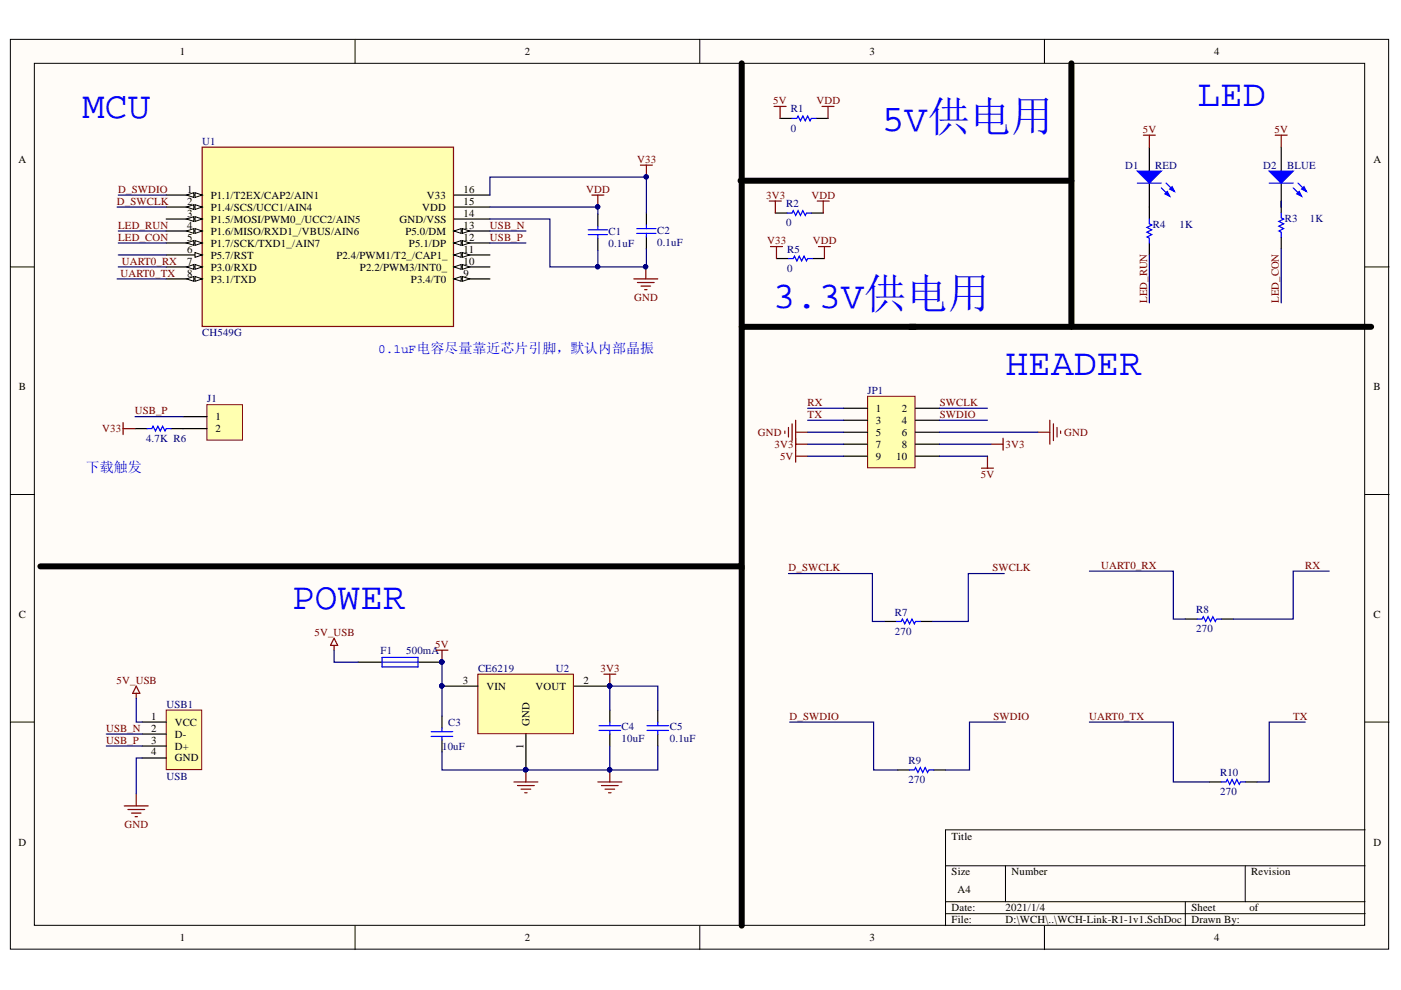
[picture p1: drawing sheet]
<svg xmlns="http://www.w3.org/2000/svg" width="297mm" height="210mm" viewBox="0 0 297 210" stroke-linecap="round" stroke-linejoin="round" font-family="sans-serif">
<g fill="#fffcf8" stroke="#000" stroke-width=".21">
<path d="M2.2 8.3h292.2v192.9h-292.2z"/>
<path d="M7.3 13.4h282v182.8h-282z"/>
</g>
<g fill="none" stroke="#000" stroke-width=".21">
<path d="M75.3 8.3v5.1M148.4 8.3v5.1M221.4 8.3v5.1M2.2 56.6h5.1M289.4 56.6h5.1M2.2 104.8h5.1M289.4 104.8h5.1M2.2 153.1h5.1M289.4 153.1h5.1M289.4 176h-88.9v20.3M75.3 196.3v5M148.4 196.3v5"/>
<path d="M200.5 183.6h88.9M200.5 191.2h88.9M200.5 193.7h88.9M213.2 183.6v7.6M221.4 196.3v5M251.3 191.2v5.1M264 183.6v7.6"/>
</g>
<path d="M271.6 31.2v5.1M271.6 38.8v5.1M126.8 45.4v2.6M126.8 50.5v2.5M137 45.2v2.5M137 50.2v2.6" fill="none" stroke="#000" stroke-width=".25"/>
<path d="M124.7 49.7h4.1M124.7 48.7h4.1M126.8 48v.7M126.8 49.7v.8M135 49.5h4.1M135 48.5h4.1M137 47.7v.8M137 49.5v.7" fill="none" stroke="#00f" stroke-width=".25"/>
<path d="M134.4 59.1h5.1M135.1 59.9h3.6M136.9 56.6v2.5M135.9 60.7h2M136.7 61.4h.5" fill="none" stroke="#800000" stroke-width=".25"/>
<circle cx="136.9" cy="56.5" r=".46" fill="#000080" stroke="#000080" stroke-width=".21"/>
<path d="M157.3 13.4v106.7h-148.7M157.3 69.3h133.4M157.3 120.1v76.2" fill="none" stroke="#000" stroke-width="1.3"/>
<path d="M269.1 36.3h5.1l-2.6 2.5z" fill="#00f"/>
<path d="M269.1 36.3h5.1l-2.6 2.5zM274.2 39.8l1.8 1.8M275.2 38.8l1.8 1.8" fill="none" stroke="#00f" stroke-width=".25"/>
<path d="M274.9 41.1l.6-.5 .5 1z" fill="#00f"/>
<path d="M274.9 41.1l.6-.5 .5 1z" fill="none" stroke="#00f" stroke-width=".25"/>
<path d="M276 40.1l.5-.5 .5 1z" fill="#00f"/>
<path d="M269.1 38.8h5.1M243.7 46.4v1.1l.5 .2-1 .5 1 .5-1 .5 1 .5-1 .5 .5 .3v1M271.6 45.2v1l.6 .2-1.1 .5 1.1 .6-1.1 .5 1.1 .5-1.1 .5 .5 .2v1M276 40.1l.5-.5 .5 1z" fill="none" stroke="#00f" stroke-width=".25"/>
<path d="M243.7 31.2v5.1M243.7 38.8v7.6M243.7 51.5v2.6M271.6 42.6v2.6M271.6 50.2v2.6" fill="none" stroke="#000" stroke-width=".25"/>
<path d="M241.1 36.3h5.1l-2.5 2.5z" fill="#00f"/>
<path d="M241.1 36.3h5.1l-2.5 2.5zM246.2 39.8l1.8 1.8M247.2 38.8l1.8 1.8" fill="none" stroke="#00f" stroke-width=".25"/>
<path d="M247 41.1l.5-.5 .5 1z" fill="#00f"/>
<path d="M247 41.1l.5-.5 .5 1z" fill="none" stroke="#00f" stroke-width=".25"/>
<path d="M248 40.1l.5-.5 .5 1z" fill="#00f"/>
<path d="M241.1 38.8h5.1M248 40.1l.5-.5 .5 1z" fill="none" stroke="#00f" stroke-width=".25"/>
<path d="M28.9 145.5l.8 1.5h-1.6zM28.9 147v1M26.3 170.9h5.1M27.1 171.6h3.6M27.9 172.4h2M28.6 173.2h.5M28.9 168.3v2.6" fill="none" stroke="#800000" stroke-width=".25"/>
<path d="M227.2 13.4v55.9" fill="none" stroke="#000" stroke-width="1.3"/>
<path d="M35.2 150.6h7.6v12.6h-7.6z" fill="#ffffb0" stroke="#800000" stroke-width=".21"/>
<path d="M30.2 153.1h5M30.2 155.6h5M30.2 158.2h5M30.2 160.7h5" fill="none" stroke="#000" stroke-width=".25"/>
<path d="M166.4 91.4v.5M167.2 90.6v2.1M167.9 89.9v3.5M168.7 91.6h2.5M168.7 89.1v5.1M220 91.6h2.6M222.6 89.1v5.1M223.3 89.9v3.5M224.1 90.6v2.1M224.9 91.4v.5" fill="none" stroke="#800000" stroke-width=".25"/>
<path d="M101.3 142.9h20.3v12.7h-20.3z" fill="#ffffb0" stroke="#800000" stroke-width=".21"/>
<path d="M93.7 145.5h7.6M93.7 151.8v2.6M93.7 156.9v2.5M111.5 155.6v7.7M121.7 145.5h7.6M129.3 150.6v2.5M129.3 155.6v2.6M139.5 150.6v2.5M139.5 155.6v2.6" fill="none" stroke="#000" stroke-width=".25"/>
<g fill="#000080" stroke="#000080" stroke-width=".21">
<circle cx="93.7" cy="145.4" r=".46"/>
<circle cx="111.4" cy="163.2" r=".46"/>
<circle cx="129.2" cy="145.4" r=".46"/>
<circle cx="129.2" cy="163.2" r=".46"/>
</g>
<path d="M91.4 156.1h4.6M91.4 155.1h4.6M93.7 154.4v.7M93.7 156.1v.8M127 154.9h4.6M127 153.9h4.6M129.3 153.1v.8M129.3 154.9v.7M137.2 154.9h4.6M137.2 153.9h4.6M139.5 153.1v.8M139.5 154.9v.7" fill="none" stroke="#00f" stroke-width=".25"/>
<g fill="none" stroke="#800000" stroke-width=".25">
<path d="M70.8 135.3l.8 1.5h-1.5zM70.8 136.8v1.1M128 142.9h2.6M129.3 142.9v2.6M109 165.8h5M109.7 166.6h3.6M110.5 167.3h2M111.2 168.1h.6M111.5 163.3v2.5M126.8 165.8h5M127.5 166.6h3.6M128.3 167.3h2"/>
<path d="M129 168.1h.5M129.3 163.3v2.5"/>
</g>
<path d="M183.9 84h10.1v15.2h-10.1z" fill="#ffffb0" stroke="#800000" stroke-width=".21"/>
<g fill="none" stroke="#000" stroke-width=".25">
<path d="M28.6 90.9h2.6M36.3 90.9h2.5M178.9 86.6h5M178.9 89.1h5M178.9 91.6h5M178.9 94.2h5M178.9 96.7h5M194.1 86.6h5.1M194.1 89.1h5.1M194.1 91.6h5.1M194.1 94.2h5.1M194.1 96.7h5.1"/>
<path d="M75.9 140.4h5.1M88.6 140.4h5.1M256.4 165.8h2.5M264 165.8h2.6"/>
</g>
<circle cx="93.7" cy="140.3" r=".46" fill="#000080" stroke="#000080" stroke-width=".21"/>
<path d="M31.2 90.9h1l.2-.5 .6 1 .5-1 .5 1 .5-1 .5 1 .2-.5h1.1M81 139.4h7.6v2h-7.6zM81 140.4h7.6M258.9 165.8h1.1l.2-.5 .5 1 .5-1 .5 1 .5-1 .5 1 .3-.5h1" fill="none" stroke="#00f" stroke-width=".25"/>
<path d="M168.7 92.9v5.1M168.7 96.7h2.5M168.7 94.2h2.5M208.1 99.3h2.5M209.4 96.7v2.6M92.4 137.9h2.6M93.7 137.9v2.5" fill="none" stroke="#800000" stroke-width=".25"/>
<path d="M43.9 85.8h7.5v7.5h-7.5z" fill="#ffffb0" stroke="#800000" stroke-width=".21"/>
<path d="M38.8 88.3h5.1M38.8 90.9h5.1M187.5 131.8h2.5M195.1 131.8h2.6M251.3 131.3h2.6M258.9 131.3h2.6M190.3 163.3h2.5M197.9 163.3h2.6" fill="none" stroke="#000" stroke-width=".25"/>
<path d="M242.4 28.7h2.6M243.7 28.7v2.5M270.4 28.7h2.5M271.6 28.7v2.5M26.1 89.6v2.5M26.1 90.9h2.5" fill="none" stroke="#800000" stroke-width=".25"/>
<path d="M190 131.8h1.1l.2-.5 .5 1 .5-1 .5 1 .6-1 .5 1 .2-.5h1M253.9 131.3h1l.2-.6 .5 1.1 .5-1.1 .5 1.1 .6-1.1 .5 1.1 .2-.5h1M192.8 163.3h1.1l.2-.6 .5 1.1 .5-1.1 .5 1.1 .5-1.1 .6 1.1 .2-.5h1" fill="none" stroke="#00f" stroke-width=".25"/>
<path d="M42.9 31.2h53.2v38h-53.2z" fill="#ffffb0" stroke="#800000" stroke-width=".25"/>
<path d="M96.3 46.4h7.6M96.3 51.5h7.6" fill="none" stroke="#000" stroke-width=".25"/>
<path d="M96.3 51.5l1.5-.5v1z" fill="#fffcf8"/>
<path d="M96.3 51.5l1.5-.5v1z" fill="none" stroke="#000" stroke-width=".21"/>
<path d="M98 51l1.6 .5-1.6 .5z" fill="#fffcf8"/>
<path d="M98 51l1.6 .5-1.6 .5z" fill="none" stroke="#000" stroke-width=".21"/>
<path d="M96.3 49h7.6" fill="none" stroke="#000" stroke-width=".25"/>
<path d="M96.3 49l1.5-.5v1z" fill="#fffcf8"/>
<path d="M96.3 49l1.5-.5v1z" fill="none" stroke="#000" stroke-width=".21"/>
<path d="M98 48.5l1.6 .5-1.6 .5z" fill="#fffcf8"/>
<path d="M98 48.5l1.6 .5-1.6 .5z" fill="none" stroke="#000" stroke-width=".21"/>
<path d="M35.2 46.4h7.7" fill="none" stroke="#000" stroke-width=".25"/>
<path d="M41.3 45.9l1.6 .5-1.6 .5z" fill="#fffcf8"/>
<path d="M41.3 45.9l1.6 .5-1.6 .5z" fill="none" stroke="#000" stroke-width=".21"/>
<path d="M39.6 46.4l1.5-.5v1z" fill="#fffcf8"/>
<path d="M39.6 46.4l1.5-.5v1z" fill="none" stroke="#000" stroke-width=".21"/>
<path d="M35.2 49h7.7" fill="none" stroke="#000" stroke-width=".25"/>
<path d="M41.3 48.5l1.6 .5-1.6 .5z" fill="#fffcf8"/>
<path d="M41.3 48.5l1.6 .5-1.6 .5z" fill="none" stroke="#000" stroke-width=".21"/>
<path d="M39.6 49l1.5-.5v1z" fill="#fffcf8"/>
<path d="M39.6 49l1.5-.5v1z" fill="none" stroke="#000" stroke-width=".21"/>
<path d="M35.2 51.5h7.7" fill="none" stroke="#000" stroke-width=".25"/>
<path d="M41.3 51l1.6 .5-1.6 .5z" fill="#fffcf8"/>
<path d="M41.3 51l1.6 .5-1.6 .5z" fill="none" stroke="#000" stroke-width=".21"/>
<path d="M39.6 51.5l1.5-.5v1z" fill="#fffcf8"/>
<path d="M39.6 51.5l1.5-.5v1z" fill="none" stroke="#000" stroke-width=".21"/>
<path d="M35.2 54.1h7.7" fill="none" stroke="#000" stroke-width=".25"/>
<path d="M41.3 53.5l1.6 .6-1.6 .5z" fill="#fffcf8"/>
<path d="M41.3 53.5l1.6 .6-1.6 .5z" fill="none" stroke="#000" stroke-width=".21"/>
<path d="M96.3 59.1h7.6" fill="none" stroke="#000" stroke-width=".25"/>
<path d="M96.3 59.1l1.5-.5v1z" fill="#fffcf8"/>
<path d="M96.3 59.1l1.5-.5v1z" fill="none" stroke="#000" stroke-width=".21"/>
<path d="M98 58.6l1.6 .5-1.6 .5z" fill="#fffcf8"/>
<path d="M98 58.6l1.6 .5-1.6 .5z" fill="none" stroke="#000" stroke-width=".21"/>
<path d="M96.3 54.1h7.6" fill="none" stroke="#000" stroke-width=".25"/>
<path d="M96.3 54.1l1.5-.6v1.1z" fill="#fffcf8"/>
<path d="M96.3 54.1l1.5-.6v1.1z" fill="none" stroke="#000" stroke-width=".21"/>
<path d="M98 53.5l1.6 .6-1.6 .5z" fill="#fffcf8"/>
<path d="M98 53.5l1.6 .6-1.6 .5z" fill="none" stroke="#000" stroke-width=".21"/>
<path d="M35.2 41.4h7.7M96.3 43.9h7.6M96.3 41.4h7.6" fill="none" stroke="#000" stroke-width=".25"/>
<path d="M41.3 40.9l1.6 .5-1.6 .5z" fill="#fffcf8"/>
<path d="M41.3 40.9l1.6 .5-1.6 .5z" fill="none" stroke="#000" stroke-width=".21"/>
<path d="M39.6 41.4l1.5-.5v1z" fill="#fffcf8"/>
<path d="M39.6 41.4l1.5-.5v1z" fill="none" stroke="#000" stroke-width=".21"/>
<path d="M35.2 43.9h7.7" fill="none" stroke="#000" stroke-width=".25"/>
<path d="M41.3 43.4l1.6 .5-1.6 .5z" fill="#fffcf8"/>
<path d="M41.3 43.4l1.6 .5-1.6 .5z" fill="none" stroke="#000" stroke-width=".21"/>
<path d="M39.6 43.9l1.5-.5v1z" fill="#fffcf8"/>
<path d="M39.6 43.9l1.5-.5v1z" fill="none" stroke="#000" stroke-width=".21"/>
<path d="M35.2 56.6h7.7" fill="none" stroke="#000" stroke-width=".25"/>
<path d="M41.3 56.1l1.6 .5-1.6 .5z" fill="#fffcf8"/>
<path d="M41.3 56.1l1.6 .5-1.6 .5z" fill="none" stroke="#000" stroke-width=".21"/>
<path d="M39.6 56.6l1.5-.5v1z" fill="#fffcf8"/>
<path d="M39.6 56.6l1.5-.5v1z" fill="none" stroke="#000" stroke-width=".21"/>
<path d="M35.2 59.1h7.7" fill="none" stroke="#000" stroke-width=".25"/>
<path d="M41.3 58.6l1.6 .5-1.6 .5z" fill="#fffcf8"/>
<path d="M41.3 58.6l1.6 .5-1.6 .5z" fill="none" stroke="#000" stroke-width=".21"/>
<path d="M39.6 59.1l1.5-.5v1z" fill="#fffcf8"/>
<path d="M39.6 59.1l1.5-.5v1z" fill="none" stroke="#000" stroke-width=".21"/>
<path d="M96.3 56.6h7.6" fill="none" stroke="#000" stroke-width=".25"/>
<path d="M96.3 56.6l1.5-.5v1z" fill="#fffcf8"/>
<path d="M96.3 56.6l1.5-.5v1z" fill="none" stroke="#000" stroke-width=".21"/>
<path d="M98 56.1l1.6 .5-1.6 .5z" fill="#fffcf8"/>
<path d="M98 56.1l1.6 .5-1.6 .5z" fill="none" stroke="#000" stroke-width=".21"/>
<g fill="none" stroke="#800000" stroke-width=".25">
<path d="M135.8 35h2.5M137 35v2.6M164.1 22.6h2.6M165.4 22.6v2.5M174.3 22.6h2.5M175.6 22.6v2.5M125.5 41.4h2.5M126.8 41.4v2.5M163.1 42.6h2.5M163.4 52.3h2.5M164.4 42.6v2.6M164.6 52.3v2.5"/>
<path d="M173.3 42.6h2.5M173.5 52.3h2.6M174.5 42.6v2.6M174.8 52.3v2.5M210.1 94.2h2.6M212.7 92.9v2.6"/>
</g>
<g fill="#000080" stroke="#000080" stroke-width=".21">
<circle cx="137" cy="37.5" r=".46"/>
<circle cx="126.7" cy="43.8" r=".46"/>
<circle cx="93.7" cy="145.4" r=".46"/>
<circle cx="93.7" cy="140.3" r=".46"/>
<circle cx="129.2" cy="145.4" r=".46"/>
<circle cx="111.4" cy="163.2" r=".46"/>
<circle cx="129.2" cy="163.2" r=".46"/>
<circle cx="126.7" cy="56.5" r=".46"/>
<circle cx="136.9" cy="56.5" r=".46"/>
</g>
<path d="M165.4 25.1h2.5M173 25.1h2.6M164.4 45.2h2.5M164.6 54.8h2.6M172 45.2h2.5M172.3 54.8h2.5" fill="none" stroke="#000" stroke-width=".25"/>
<path d="M167.9 25.1h1l.3-.5 .5 1 .5-1 .5 1 .5-1 .5 1 .3-.5h1M166.9 45.2h1l.3-.5 .5 1 .5-1 .5 1 .5-1 .5 1 .3-.5h1M167.2 54.8h1l.2-.5 .5 1 .6-1 .5 1 .5-1 .5 1 .2-.5h1.1" fill="none" stroke="#00f" stroke-width=".25"/>
<path d="M157 38.3h70.2" fill="none" stroke="#000" stroke-width="1.3"/>
<g fill="none" stroke="#000080" stroke-width=".25">
<path d="M24.8 59.1h10.4M24.8 43.9h10.4M25.1 49h10.1M25.1 51.5h10.1M25.1 56.6h10.1M25.1 54.1h10.1M25.1 41.4h10.1M103.9 43.9h22.9v1.5M103.9 46.4h12.7v10.2h20.4v-3.8M103.9 41.4v-3.8h33.1v7.6M103.9 49h7.6M103.9 51.5h7.6"/>
<path d="M126.8 53v3.6M243.7 54.1v10.1M271.6 42.6v1.3M271.6 52.8v11.4M28.6 88.3h10.2M171.2 91.6h7.7M171.2 94.2h7.7M171.2 96.7h7.7M171.2 89.1h7.7M171.2 86.6h7.7M199.2 91.6h20.8M199.2 94.2h10.9"/>
<path d="M199.2 96.7h10.2M199.2 89.1h10.2M199.2 86.6h10.2M70.8 137.9v2.5h5.1M167.2 121.6h17.8v10.2h2.5M212.9 121.6h-7.6v10.2h-7.6M231 121.1h17.8v10.2h2.5M281.8 121.1h-7.6v10.2h-12.7M22.5 155.6h7.7M22.5 158.2h7.7M28.9 148v5.1h1.3M93.7 140.4v11.4"/>
<path d="M129.3 150.6v-5.1h10.2v5.1M129.3 158.2v5.1h-35.6v-3.9M139.5 158.2v5.1h-10.2M167.4 153.1h17.8v10.2h5.1M213.2 153.1h-7.6v10.2h-5.1M231 153.1h17.8v12.7h7.6M276.7 153.1h-7.6v12.7h-2.5M30.2 160.7h-1.3v7.6"/>
</g>
<g font-size="8" fill="#00f">
<text x="253.9" y="22.4">LED</text>
<text x="17.4" y="24.9">MCU</text>
<text x="187" y="27.7">5V供电用</text>
<text x="163.9" y="65.3">3.3V供电用</text>
<text x="213.2" y="79.5">HEADER</text>
<text x="61.9" y="129.1">POWER</text>
</g>
<text font-size="3" fill="#00f" x="18.2" y="100">下载触发</text>
<text font-size="2.7" fill="#00f" x="80.2" y="74.8">0.1uF电容尽量靠近芯片引脚，默认内部晶振</text>
<g font-size="2.3">
<text x="38.2" y="11.7">1</text>
<text x="111.2" y="11.7">2</text>
<text x="184.3" y="11.7">3</text>
<text x="257.4" y="11.7">4</text>
<text x="3.9" y="34.5">A</text>
<text x="291.2" y="34.5">A</text>
<text x="39.7" y="40.8">1</text>
<text x="98.3" y="40.8">16</text>
<text x="39.7" y="46">3</text>
<text x="39.7" y="43.4">2</text>
<text x="44.7" y="47.2">P1.5/MOSI/PWM0_/UCC2/AIN5</text>
<text x="44.7" y="42.1">P1.1/T2EX/CAP2/AIN1</text>
<text x="44.7" y="44.7">P1.4/SCS/UCC1/AIN4</text>
<text x="84.7" y="47.2">GND/VSS</text>
<text x="89.5" y="44.7">VDD</text>
<text x="90.5" y="42.1">V33</text>
<text x="98.3" y="46">14</text>
<text x="98.3" y="43.4">15</text>
<text x="39.7" y="48.5">4</text>
<text x="39.7" y="51.1">5</text>
<text x="39.7" y="53.6">6</text>
<text x="44.7" y="49.8">P1.6/MISO/RXD1_/VBUS/AIN6</text>
<text x="44.7" y="52.3">P1.7/SCK/TXD1_/AIN7</text>
<text x="86" y="49.8">P5.0/DM</text>
<text x="86.7" y="52.3">P5.1/DP</text>
<text x="98.3" y="51.1">12</text>
<text x="98.3" y="48.5">13</text>
<text x="98.3" y="53.6">11</text>
<text x="39.7" y="56.1">7</text>
<text x="39.7" y="58.7">8</text>
<text x="44.7" y="54.9">P5.7/RST</text>
<text x="44.7" y="57.4">P3.0/RXD</text>
<text x="44.7" y="59.9">P3.1/TXD</text>
<text x="71.3" y="54.9">P2.4/PWM1/T2_/CAP1_</text>
<text x="76.3" y="57.4">P2.2/PWM3/INT0_</text>
<text x="87.1" y="59.9">P3.4/T0</text>
<text x="98.3" y="58.7">9</text>
<text x="98.3" y="56.1">10</text>
<text x="4" y="82.8">B</text>
<text x="291.2" y="82.8">B</text>
<text x="45.7" y="89.1">1</text>
<text x="185.7" y="87.3">1</text>
<text x="185.7" y="89.9">3</text>
<text x="191.2" y="89.9">4</text>
<text x="191.2" y="87.3">2</text>
<text x="45.7" y="91.6">2</text>
<text x="185.7" y="92.4">5</text>
<text x="185.7" y="94.9">7</text>
<text x="191.2" y="94.9">8</text>
<text x="191.2" y="92.4">6</text>
<text x="185.7" y="97.5">9</text>
<text x="190" y="97.5">10</text>
<text x="4" y="131">C</text>
<text x="291.2" y="131">C</text>
<text x="98.1" y="145">3</text>
<text x="103.1" y="146.2">VIN</text>
<text x="113.5" y="146.2">VOUT</text>
<text x="123.7" y="145">2</text>
<text x="32.1" y="152.6">1</text>
<text x="32.1" y="155.1">2</text>
<text x="37.1" y="153.8">VCC</text>
<text x="112.3" y="153.8" transform="rotate(-90 112.3 153.8)">GND</text>
<text x="32.1" y="157.6">3</text>
<text x="32.1" y="160.2">4</text>
<text x="37.1" y="156.4">D-</text>
<text x="37.1" y="158.9">D+</text>
<text x="37.1" y="161.4">GND</text>
<text x="111" y="158.8" transform="rotate(-90 111 158.8)">1</text>
<text x="3.9" y="179.3">D</text>
<text x="201.8" y="178">Title</text>
<text x="291.2" y="179.3">D</text>
<text x="201.8" y="185.6">Size</text>
<text x="214.5" y="185.6">Number</text>
<text x="265.3" y="185.6">Revision</text>
<text x="203" y="189.4">A4</text>
<text x="201.8" y="193.2">Date:</text>
<text x="201.8" y="195.8">File:</text>
<text x="213.2" y="193.2">2021/1/4</text>
<text x="213.2" y="195.8">D:\WCH\..\WCH-Link-R1-1v1.SchDoc</text>
<text x="252.6" y="193.2">Sheet</text>
<text x="252.6" y="195.8">Drawn By:</text>
<text x="264.9" y="193.2">of</text>
<text x="38.2" y="199.6">1</text>
<text x="111.2" y="199.6">2</text>
<text x="184.3" y="199.6">3</text>
<text x="257.4" y="199.6">4</text>
</g>
<g font-size="2.3" fill="#800000">
<text x="164" y="22.1">5V</text>
<text x="173.1" y="22.1">VDD</text>
<text x="242.3" y="28.1">5V</text>
<text x="270.2" y="28.1">5V</text>
<text x="135.1" y="34.5">V33</text>
<text x="25" y="40.8">D_SWDIO</text>
<text x="124.3" y="40.8">VDD</text>
<text x="24.8" y="43.4">D_SWCLK</text>
<text x="162.4" y="42.1">3V3</text>
<text x="172.1" y="42.1">VDD</text>
<text x="25" y="48.5">LED_RUN</text>
<text x="25" y="51.1">LED_CON</text>
<text x="103.9" y="51.1">USB_P</text>
<text x="103.9" y="48.5">USB_N</text>
<text x="162.7" y="51.8">V33</text>
<text x="172.3" y="51.8">VDD</text>
<text x="25.5" y="58.7">UART0_TX</text>
<text x="25.8" y="56.1">UART0_RX</text>
<text x="134.4" y="63.7">GND</text>
<text x="243.2" y="64.2" transform="rotate(-90 243.2 64.2)">LED_RUN</text>
<text x="271.1" y="64.2" transform="rotate(-90 271.1 64.2)">LED_CON</text>
<text x="28.6" y="87.8">USB_P</text>
<text x="171.2" y="88.6">TX</text>
<text x="171.2" y="86">RX</text>
<text x="199.2" y="88.6">SWDIO</text>
<text x="199.2" y="86">SWCLK</text>
<text x="21.7" y="91.6">V33</text>
<text x="160.7" y="92.4">GND</text>
<text x="164.2" y="94.9">3V3</text>
<text x="213.2" y="94.9">3V3</text>
<text x="225.6" y="92.4">GND</text>
<text x="165.4" y="97.5">5V</text>
<text x="207.9" y="101.3">5V</text>
<text x="167.2" y="121.1">D_SWCLK</text>
<text x="210.4" y="121.1">SWCLK</text>
<text x="233.5" y="120.6">UART0_RX</text>
<text x="276.7" y="120.6">RX</text>
<text x="66.7" y="134.8">5V_USB</text>
<text x="92.3" y="137.4">5V</text>
<text x="127.3" y="142.4">3V3</text>
<text x="24.7" y="145">5V_USB</text>
<text x="22.5" y="155.1">USB_N</text>
<text x="167.4" y="152.6">D_SWDIO</text>
<text x="210.6" y="152.6">SWDIO</text>
<text x="231" y="152.6">UART0_TX</text>
<text x="274.2" y="152.6">TX</text>
<text x="22.5" y="157.6">USB_P</text>
<text x="26.4" y="175.5">GND</text>
</g>
<g font-size="2.3" fill="#000080">
<text x="167.7" y="23.8">R1</text>
<text x="167.7" y="27.9">0</text>
<text x="42.9" y="30.7">U1</text>
<text x="238.6" y="35.8">D1</text>
<text x="244.9" y="35.8">RED</text>
<text x="267.8" y="35.8">D2</text>
<text x="272.9" y="35.8">BLUE</text>
<text x="166.7" y="44">R2</text>
<text x="272.4" y="47">R3</text>
<text x="277.7" y="47">1K</text>
<text x="129" y="49.8">C1</text>
<text x="129" y="52.3">0.1uF</text>
<text x="139.3" y="49.5">C2</text>
<text x="139.3" y="52.1">0.1uF</text>
<text x="166.7" y="48">0</text>
<text x="166.9" y="53.6">R5</text>
<text x="244.4" y="48.3">R4</text>
<text x="250.1" y="48.3">1K</text>
<text x="166.9" y="57.6">0</text>
<text x="42.9" y="71.3">CH549G</text>
<text x="183.9" y="83.5">JP1</text>
<text x="43.9" y="85.3">J1</text>
<text x="31" y="93.7">4.7K R6</text>
<text x="189.8" y="130.5">R7</text>
<text x="253.6" y="130">R8</text>
<text x="189.8" y="134.6">270</text>
<text x="253.6" y="134.1">270</text>
<text x="80.7" y="138.6">F1</text>
<text x="86.1" y="138.6">500mA</text>
<text x="101.3" y="142.4">CE6219</text>
<text x="117.8" y="142.4">U2</text>
<text x="35.3" y="150">USB1</text>
<text x="95" y="153.8">C3</text>
<text x="131.8" y="154.9">C4</text>
<text x="142" y="154.9">C5</text>
<text x="93.7" y="158.9">10uF</text>
<text x="131.8" y="157.4">10uF</text>
<text x="142" y="157.4">0.1uF</text>
<text x="192.6" y="162">R9</text>
<text x="35.3" y="165.3">USB</text>
<text x="192.6" y="166.1">270</text>
<text x="258.7" y="164.6">R10</text>
<text x="258.7" y="168.6">270</text>
</g>
</svg>
